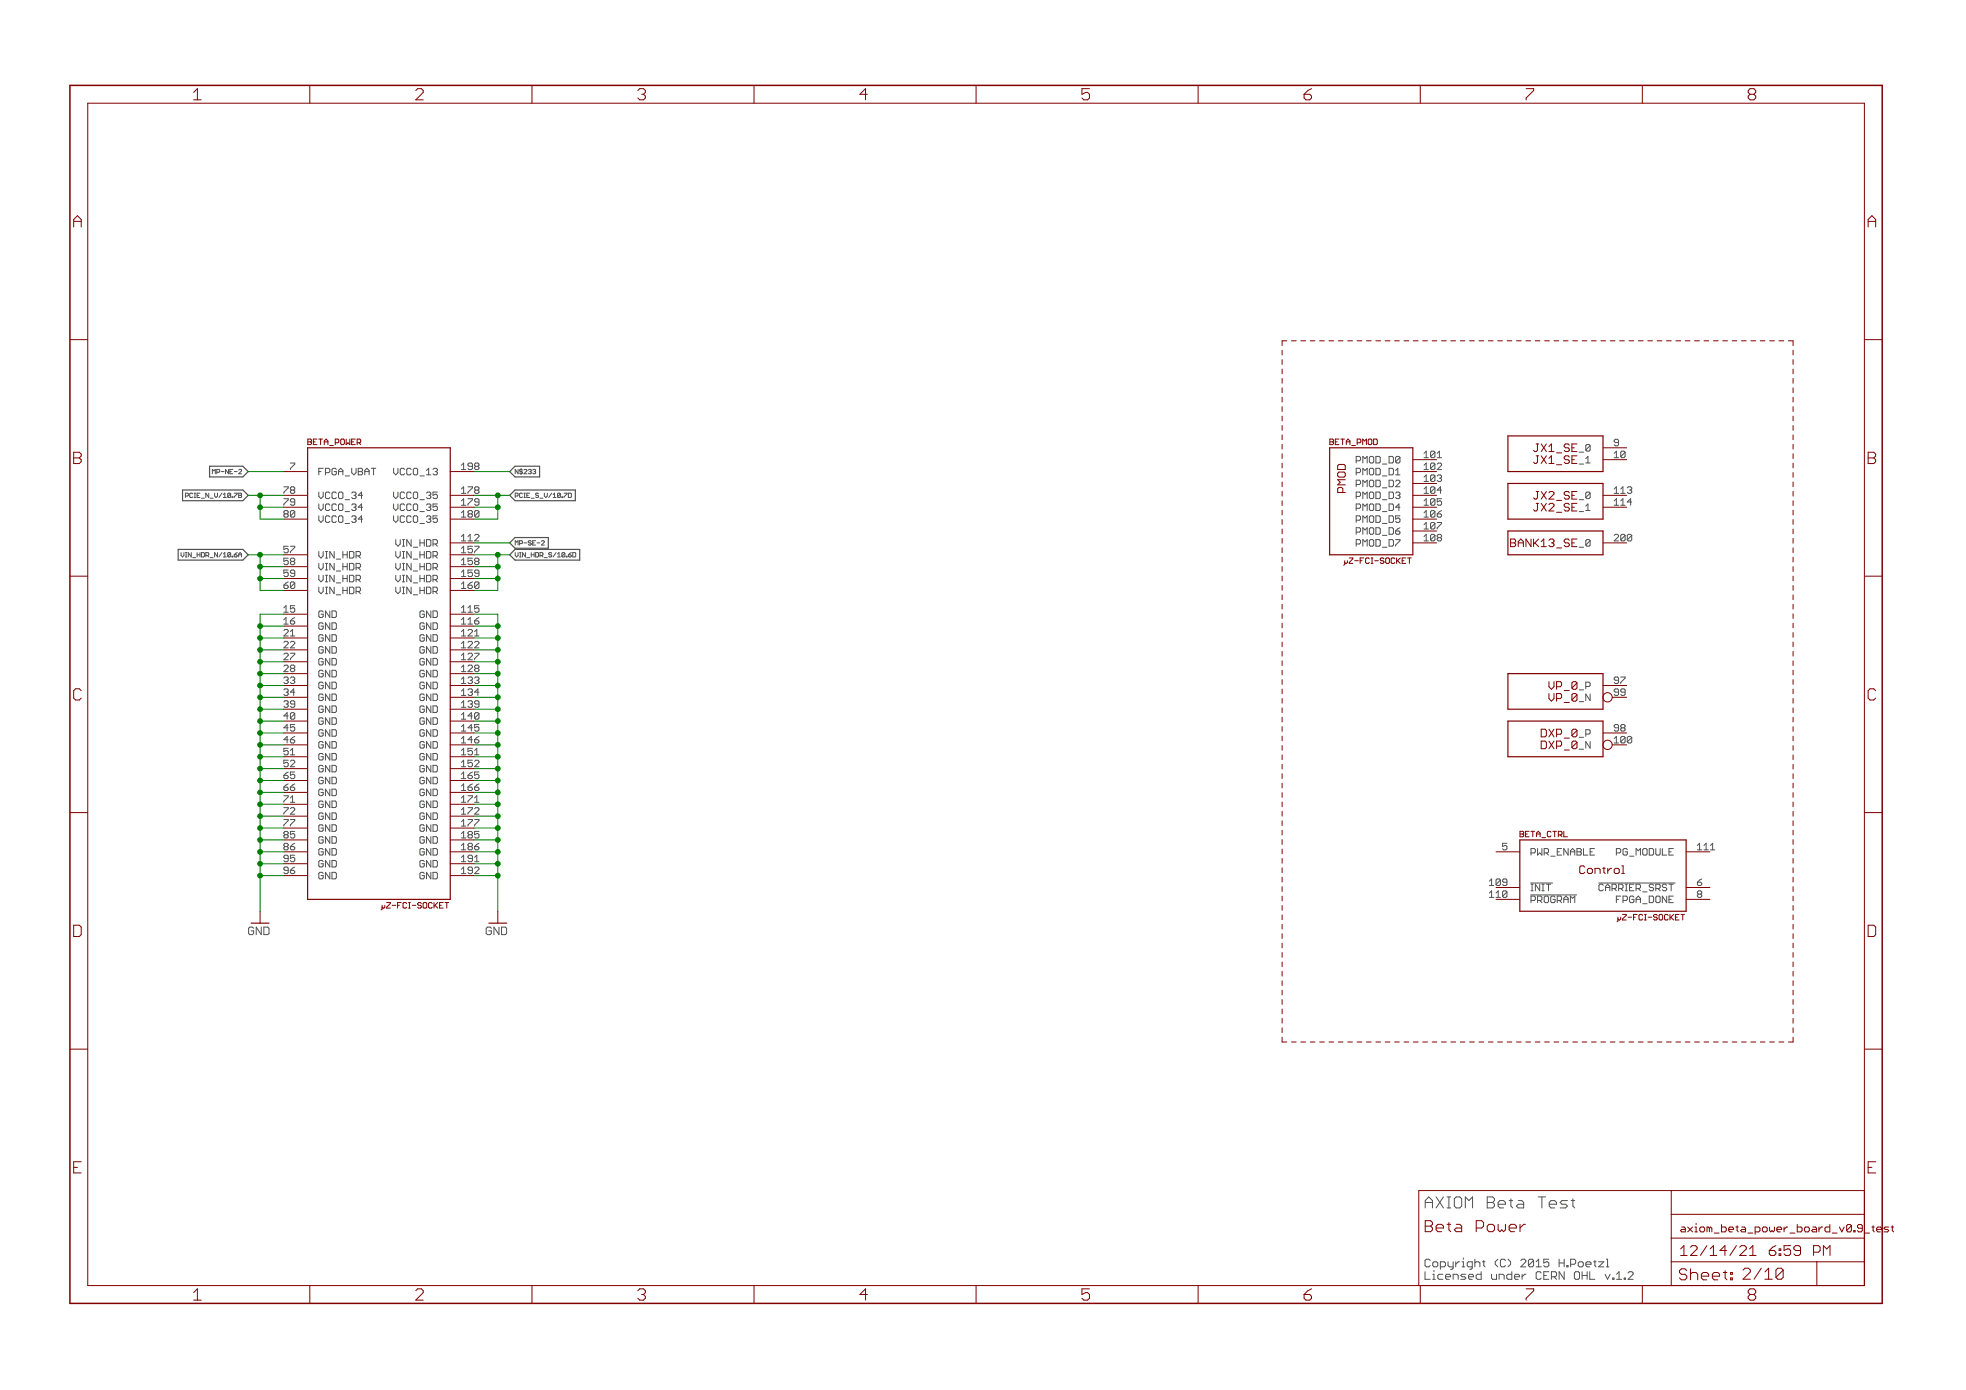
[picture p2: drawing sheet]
<svg xmlns="http://www.w3.org/2000/svg" width="420mm" height="297mm" viewBox="0 0 420 297" stroke-linecap="round" stroke-linejoin="round" font-family="sans-serif">
<g fill="none" stroke="#505050" stroke-width=".21">
<path d="M289.8 98.5h.7M290.5 97.5h-.7v1.4M45.7 100.6l-.3-.3v.9M79.4 100.1h.9M116.2 115.5l.1 .3-.6 .7h.6M289.8 116.2h.7M289.8 113.7h.7M289.8 111.2h.7M289.8 108.6h.7M289.8 106.1h.7M289.8 103.5h.7M289.8 101h.7"/>
<path d="M290.5 100.1h-.7v1.4M290.5 102.6h-.7v1.4M290.5 105.2h-.7v1.4M290.5 107.7h-.7v1.4M290.5 110.2h-.7v1.4M290.5 112.8h-.7v1.4M290.5 115.3h-.7v1.4M327.1 188.7h4.7M327.1 191.2h9.9M339.8 181.3h1M339.8 182.7h1M341.7 188.7h16.3"/>
<path d="M341.9 189l-.2 .2v.9l.2 .3M345.4 182.3h.7M345.4 192.2h.5M346.1 181.3h-.7v1.4M346.4 191.5h-1v1.4M348.2 271.8h.5l.3 .2v.3l-1.1 1.1h1.1"/>
</g>
<path d="M44.8 99.6h7.1l1.1 1.2-1.1 1.1h-7.1zM38.1 117.4h13.8l1.1 1.2-1.1 1.1h-13.8zM39 104.7h12.9l1.1 1.2-1.1 1.1h-12.9zM108.9 118.6l1.2-1.2h13.8v2.3h-13.8zM108.9 116l1.2-1.1h7.1v2.3h-7.1zM108.9 105.9l1.2-1.2h12.9v2.3h-12.9zM108.9 100.8l1.2-1.2h5.2v2.3h-5.2z" fill="none" stroke="#505050" stroke-width=".25"/>
<g fill="none" stroke="#800000" stroke-width=".21">
<path d="M66.2 18.2v3.9M113.7 18.2v3.9M161.1 18.2v3.9M208.6 18.2v3.9M256.1 18.2v3.9M303.5 18.2v3.9M351 18.2v3.9M18.8 22.1h379.6v252.6h-379.6zM14.9 72.6h3.9M274 74.8v1.1M274 76.9v1M274 78.9v1"/>
<path d="M275 72.8h-1v1.1M276 72.8h1M278 72.8h1M280 72.8h1M282 72.8h1M284 72.8h1M286 72.8h1M288 72.8h1M290 72.8h1M292 72.8h1M294 72.8h1M296 72.8h1.1"/>
<path d="M298 72.8h1M300.1 72.8h1M302 72.8h1.1M304.1 72.8h1M306.1 72.8h1M308.1 72.8h1M310.1 72.8h1M312.1 72.8h1M314.1 72.8h1M316.1 72.8h1M318.1 72.8h1M320.1 72.8h1"/>
<path d="M322.1 72.8h1M324.1 72.8h1M326.1 72.8h1M328.1 72.8h1M330.1 72.8h1M332.1 72.8h1M334.1 72.8h1M336.1 72.8h1M338.1 72.8h1M340.1 72.8h1M342.1 72.8h1M344.1 72.8h1"/>
<path d="M346.1 72.8h1M348.1 72.8h1M350.1 72.8h1.1M352.1 72.8h1M354.2 72.8h1M356.2 72.8h1M358.2 72.8h1M360.2 72.8h1M362.2 72.8h1M364.2 72.8h1M366.2 72.8h1M368.2 72.8h1"/>
<path d="M370.2 72.8h1M372.2 72.8h1M374.2 72.8h1M376.2 72.8h1M378.2 72.8h1M380.2 72.8h1M382.2 72.8h1v1.1M383.2 74.8v1.1M383.2 76.9v1M383.2 78.9v1M398.4 72.6h3.9M76.7 94.6l.4 .4"/>
<path d="M76.9 93.8l.2 .2v.4l-.2 .2M274 80.9v1M274 82.9v1M274 84.9v1M274 86.9v1M274 88.9v1M274 90.9v1M274 92.9v1.1M274 95v1M274 97v1M274 99v1M294.2 93.8l.1 .2v.8l-.1 .2"/>
<path d="M301.9 98.2h5.1M342.6 98.2h5M342.6 95.7h5M383.2 80.9v1M383.2 82.9v1M383.2 84.9v1M383.2 86.9v1M383.2 88.9v1M383.2 90.9v1M383.2 92.9v1.1M383.2 95v1M383.2 97v1"/>
<path d="M383.2 99v1M60.7 105.9h5M60.7 108.4h5M60.7 110.9h5M60.7 100.8h5M60.7 118.6h5M96.2 105.9h5.1M96.2 108.4h5.1M96.2 110.9h5.1M96.2 100.8h5.1M96.2 118.6h5.1M96.2 116h5.1"/>
<path d="M274 101v1M274 103v1M274 105v1M274 107v1M274 109v1M274 111v1.1M274 113.1v1M274 115.1v1M274 117.1v1M274 119.1v1M301.9 105.9h5.1M301.9 108.4h5.1"/>
<path d="M301.9 110.9h5.1M301.9 100.8h5.1M301.9 116h5.1M301.9 113.5h5.1M301.9 103.3h5.1M322.8 116h.9M323.7 115.2h-.9v1.6h.9M342.6 105.9h5M342.6 108.4h5M342.6 116h5M383.2 101v1M383.2 103v1"/>
<path d="M383.2 105v1M383.2 107v1M383.2 109v1M383.2 111v1.1M383.2 113.1v1M383.2 115.1v1M383.2 117.1v1M383.2 119.1v1M14.9 123.1h3.9M60.7 131.3h5M60.7 133.8h5M60.7 136.3h5"/>
<path d="M60.7 138.9h5M60.7 121.1h5M60.7 123.6h5M60.7 126.2h5M96.2 131.3h5.1M96.2 133.8h5.1M96.2 136.3h5.1M96.2 138.9h5.1M96.2 121.1h5.1M96.2 123.6h5.1M96.2 126.2h5.1M274 121.1v1"/>
<path d="M274 123.1v1M274 125.1v1M274 127.1v1M274 129.1v1.1M274 131.2v1M274 133.2v1M274 135.2v1M274 137.2v1M274 139.2v1M287.4 120.6l-.2 .2M383.2 121.1v1M383.2 123.1v1"/>
<path d="M383.2 125.1v1M383.2 127.1v1M383.2 129.1v1.1M383.2 131.2v1M383.2 133.2v1M383.2 135.2v1M383.2 137.2v1M383.2 139.2v1M398.4 123.1h3.9M60.7 141.4h5M60.7 144h5M60.7 146.5h5"/>
<path d="M60.7 149h5M60.7 151.6h5M60.7 154.1h5M60.7 156.6h5M60.7 159.2h5M96.2 141.4h5.1M96.2 144h5.1M96.2 146.5h5.1M96.2 149h5.1M96.2 151.6h5.1M96.2 154.1h5.1M96.2 156.6h5.1"/>
<path d="M96.2 159.2h5.1M274 141.2v1M274 143.2v1M274 145.2v1M274 147.3v1M274 149.3v1M274 151.3v1M274 153.3v1M274 155.3v1M274 157.3v1M274 159.3v1M342.6 146.5h5"/>
<path d="M342.6 156.6h5M383.2 141.2v1M383.2 143.2v1M383.2 145.2v1M383.2 147.3v1M383.2 149.3v1M383.2 151.3v1M383.2 153.3v1M383.2 155.3v1M383.2 157.3v1M383.2 159.3v1M14.9 173.7h3.9"/>
<path d="M60.7 161.7h5M60.7 164.3h5M60.7 166.8h5M60.7 169.3h5M60.7 171.9h5M60.7 174.4h5M60.7 177h5M60.7 179.5h5M96.2 161.7h5.1M96.2 164.3h5.1M96.2 166.8h5.1M96.2 169.3h5.1"/>
<path d="M96.2 171.9h5.1M96.2 174.4h5.1M96.2 177h5.1M96.2 179.5h5.1M274 161.3v1M274 163.3v1M274 165.4v1M274 167.4v1M274 169.4v1M274 171.4v1M274 173.4v1M274 175.4v1"/>
<path d="M274 177.4v1M274 179.4v1M334.2 178.8h.8M383.2 161.3v1M383.2 163.3v1M383.2 165.4v1M383.2 167.4v1M383.2 169.4v1M383.2 171.4v1M383.2 173.4v1M383.2 175.4v1M383.2 177.4v1"/>
<path d="M383.2 179.4v1M398.4 173.7h3.9M55.6 194.7v2.6M60.7 182h5M60.7 184.6h5M60.7 187.1h5M81.7 194.2l-.3 .2M96.2 182h5.1M96.2 184.6h5.1M96.2 187.1h5.1M106.4 194.7v2.6M274 181.4v1.1"/>
<path d="M274 183.5v1M274 185.5v1M274 187.5v1M274 189.5v1M274 191.5v1M274 193.5v1M274 195.5v1M274 197.5v1M274 199.5v1.1M319.7 189.7h5.1M319.7 182h5.1M319.7 192.2h5.1"/>
<path d="M345.8 196.8l-.2 .2M360.3 189.7h5.1M360.3 182h5.1M360.3 192.2h5.1M383.2 181.4v1.1M383.2 183.5v1M383.2 185.5v1M383.2 187.5v1M383.2 189.5v1M383.2 191.5v1M383.2 193.5v1M383.2 195.5v1"/>
<path d="M383.2 197.5v1M383.2 199.5v1.1M274 201.5v1.1M274 203.6v1M274 205.6v1M274 207.6v1M274 209.6v1M274 211.6v1M274 213.6v1M274 215.6v1M274 217.6v1.1M274 219.6v1.1"/>
<path d="M383.2 201.5v1.1M383.2 203.6v1M383.2 205.6v1M383.2 207.6v1M383.2 209.6v1M383.2 211.6v1M383.2 213.6v1M383.2 215.6v1M383.2 217.6v1.1M383.2 219.6v1.1M14.9 224.2h3.9M274 221.7v1h1"/>
<path d="M276 222.7h1M278 222.7h1M280 222.7h1M282 222.7h1M284 222.7h1M286 222.7h1M288 222.7h1M290 222.7h1M292 222.7h1M294 222.7h1M296 222.7h1.1M298 222.7h1"/>
<path d="M300.1 222.7h1M302 222.7h1.1M304.1 222.7h1M306.1 222.7h1M308.1 222.7h1M310.1 222.7h1M312.1 222.7h1M314.1 222.7h1M316.1 222.7h1M318.1 222.7h1M320.1 222.7h1M322.1 222.7h1"/>
<path d="M324.1 222.7h1M326.1 222.7h1M328.1 222.7h1M330.1 222.7h1M332.1 222.7h1M334.1 222.7h1M336.1 222.7h1M338.1 222.7h1M340.1 222.7h1M342.1 222.7h1M344.1 222.7h1M346.1 222.7h1"/>
<path d="M348.1 222.7h1M350.1 222.7h1.1M352.1 222.7h1M354.2 222.7h1M356.2 222.7h1M358.2 222.7h1M360.2 222.7h1M362.2 222.7h1M364.2 222.7h1M366.2 222.7h1M368.2 222.7h1M370.2 222.7h1"/>
<path d="M372.2 222.7h1M374.2 222.7h1M376.2 222.7h1M378.2 222.7h1M380.2 222.7h1M383.2 221.7v1h-1M398.4 224.2h3.9M357.2 254.4v20.3M357.2 259.5h41.2M398.4 254.4h-95.2v20.3M66.2 274.7v3.8M113.7 274.7v3.8"/>
<path d="M161.1 274.7v3.8M208.6 274.7v3.8M256.1 274.7v3.8M303.5 274.7v3.8M351 274.7v3.8M357.2 269.6h41.2M357.2 264.6h41.2M388.3 269.6v5.1"/>
<circle cx="343.6" cy="149" r=".99"/>
<circle cx="343.6" cy="159.2" r=".99"/>
</g>
<path d="M65.7 95.7h30.5v96.5h-30.5zM284.2 95.7h17.7v22.9h-17.7zM322.3 93.2h20.3v7.6h-20.3zM322.3 113.5h20.3v5.1h-20.3zM322.3 103.3h20.3v7.6h-20.3zM322.3 144h20.3v7.6h-20.3zM322.3 154.1h20.3v7.6h-20.3zM324.8 179.5h35.5v15.2h-35.5z" fill="none" stroke="#800000" stroke-width=".25"/>
<path d="M14.9 18.2h387.4v260.3h-387.4z" fill="none" stroke="#800000" stroke-width=".32"/>
<g fill="none" stroke="#008000" stroke-width=".21">
<path d="M53 118.6h7.7M53 105.9h7.7M53 100.8h7.7M55.6 105.9v5h5.1M55.6 118.6v7.6h5.1M55.6 108.4h5.1M101.3 118.6h7.6M101.3 116h7.6M101.3 105.9h7.6M101.3 108.4h5.1M101.3 100.8h7.6M106.4 105.9v5h-5.1"/>
<path d="M106.4 118.6v7.6h-5.1M55.6 138.9h5.1M55.6 136.3h5.1M55.6 133.8h5.1M55.6 123.6h5.1M55.6 121.1h5.1M60.7 131.3h-5.1v63.4M101.3 131.3h5.1v63.4M101.3 138.9h5.1M101.3 136.3h5.1M101.3 133.8h5.1M101.3 123.6h5.1"/>
<path d="M101.3 121.1h5.1M55.6 159.2h5.1M55.6 156.6h5.1M55.6 154.1h5.1M55.6 151.6h5.1M55.6 149h5.1M55.6 146.5h5.1M55.6 144h5.1M55.6 141.4h5.1M101.3 159.2h5.1M101.3 156.6h5.1M101.3 154.1h5.1"/>
<path d="M101.3 151.6h5.1M101.3 149h5.1M101.3 146.5h5.1M101.3 144h5.1M101.3 141.4h5.1M55.6 179.5h5.1M55.6 177h5.1M55.6 174.4h5.1M55.6 171.9h5.1M55.6 169.3h5.1M55.6 166.8h5.1M55.6 164.3h5.1"/>
<path d="M55.6 161.7h5.1M101.3 179.5h5.1M101.3 177h5.1M101.3 174.4h5.1M101.3 171.9h5.1M101.3 169.3h5.1M101.3 166.8h5.1M101.3 164.3h5.1M101.3 161.7h5.1M55.6 187.1h5.1M55.6 184.6h5.1M55.6 182h5.1"/>
<path d="M101.3 187.1h5.1M101.3 184.6h5.1M101.3 182h5.1"/>
</g>
<g fill="#008000" stroke="#008000" stroke-width=".21">
<circle cx="55.6" cy="187.1" r=".51"/>
<circle cx="55.6" cy="184.6" r=".51"/>
<circle cx="55.6" cy="182" r=".51"/>
<circle cx="55.6" cy="179.5" r=".51"/>
<circle cx="55.6" cy="177" r=".51"/>
<circle cx="55.6" cy="174.4" r=".51"/>
<circle cx="55.6" cy="171.9" r=".51"/>
<circle cx="55.6" cy="169.3" r=".51"/>
<circle cx="55.6" cy="166.8" r=".51"/>
<circle cx="55.6" cy="164.3" r=".51"/>
<circle cx="55.6" cy="161.7" r=".51"/>
<circle cx="55.6" cy="159.2" r=".51"/>
<circle cx="55.6" cy="156.6" r=".51"/>
<circle cx="55.6" cy="154.1" r=".51"/>
<circle cx="55.6" cy="151.6" r=".51"/>
<circle cx="55.6" cy="149" r=".51"/>
<circle cx="55.6" cy="146.5" r=".51"/>
<circle cx="55.6" cy="144" r=".51"/>
<circle cx="55.6" cy="141.4" r=".51"/>
<circle cx="55.6" cy="138.9" r=".51"/>
<circle cx="55.6" cy="136.3" r=".51"/>
<circle cx="55.6" cy="133.8" r=".51"/>
<circle cx="106.4" cy="133.8" r=".51"/>
<circle cx="106.4" cy="136.3" r=".51"/>
<circle cx="106.4" cy="138.9" r=".51"/>
<circle cx="106.4" cy="141.4" r=".51"/>
<circle cx="106.4" cy="144" r=".51"/>
<circle cx="106.4" cy="146.5" r=".51"/>
<circle cx="106.4" cy="149" r=".51"/>
<circle cx="106.4" cy="151.6" r=".51"/>
<circle cx="106.4" cy="154.1" r=".51"/>
<circle cx="106.4" cy="156.6" r=".51"/>
<circle cx="106.4" cy="159.2" r=".51"/>
<circle cx="106.4" cy="161.7" r=".51"/>
<circle cx="106.4" cy="164.3" r=".51"/>
<circle cx="106.4" cy="166.8" r=".51"/>
<circle cx="106.4" cy="169.3" r=".51"/>
<circle cx="106.4" cy="171.9" r=".51"/>
<circle cx="106.4" cy="174.4" r=".51"/>
<circle cx="106.4" cy="177" r=".51"/>
<circle cx="106.4" cy="179.5" r=".51"/>
<circle cx="106.4" cy="182" r=".51"/>
<circle cx="106.4" cy="184.6" r=".51"/>
<circle cx="106.4" cy="187.1" r=".51"/>
<circle cx="106.4" cy="123.6" r=".51"/>
<circle cx="106.4" cy="121.1" r=".51"/>
<circle cx="106.4" cy="118.6" r=".51"/>
<circle cx="55.6" cy="123.6" r=".51"/>
<circle cx="55.6" cy="121.1" r=".51"/>
<circle cx="55.6" cy="118.6" r=".51"/>
<circle cx="55.6" cy="108.4" r=".51"/>
<circle cx="55.6" cy="105.9" r=".51"/>
<circle cx="106.4" cy="108.4" r=".51"/>
<circle cx="106.4" cy="105.9" r=".51"/>
</g>
<g font-size="3.7" fill="#800000">
<text x="41.3" y="21.4">1</text>
<text x="88.7" y="21.4">2</text>
<text x="136.2" y="21.4">3</text>
<text x="183.7" y="21.4">4</text>
<text x="231.1" y="21.4">5</text>
<text x="278.6" y="21.4">6</text>
<text x="326" y="21.4">7</text>
<text x="373.5" y="21.4">8</text>
<text x="15.7" y="48.6">A</text>
<text x="399.1" y="48.6">A</text>
<text x="15.7" y="99.1">B</text>
<text x="399.1" y="99.1">B</text>
<text x="15.7" y="149.7">C</text>
<text x="399.1" y="149.7">C</text>
<text x="15.7" y="200.2">D</text>
<text x="399.1" y="200.2">D</text>
<text x="15.7" y="250.8">E</text>
<text x="399.1" y="250.8">E</text>
<text x="41.3" y="277.9">1</text>
<text x="88.7" y="277.9">2</text>
<text x="136.2" y="277.9">3</text>
<text x="183.7" y="277.9">4</text>
<text x="231.1" y="277.9">5</text>
<text x="278.6" y="277.9">6</text>
<text x="326" y="277.9">7</text>
<text x="373.5" y="277.9">8</text>
</g>
<text font-size="3.6" fill="#505050" x="304.4" y="258.2">AXIOM Beta Test</text>
<g font-size="3.6" fill="#800000">
<text x="304.4" y="263.3">Beta Power</text>
<text x="358.7" y="273.6">Sheet: 2/10</text>
</g>
<g font-size="3.2" fill="#800000">
<text x="359" y="268.4">12/14/21</text>
<text x="376.5" y="268.4">6:59 PM</text>
</g>
<g font-size="2.5" fill="#800000">
<text x="328.4" y="96.6">JX1_SE</text>
<text x="328.4" y="99.1">JX1_SE</text>
<text x="287.5" y="105" transform="rotate(-90 287.5 105)">PMOD</text>
<text x="328.4" y="106.7">JX2_SE</text>
<text x="328.4" y="109.3">JX2_SE</text>
<text x="323.9" y="116.9">BANK13_SE</text>
<text x="331.4" y="147.4">VP_0</text>
<text x="331.4" y="149.9">VP_0</text>
<text x="329.9" y="157.5">DXP_0</text>
<text x="329.9" y="160.1">DXP_0</text>
<text x="337.2" y="186.7">Control</text>
<text x="52.9" y="199.8">GND</text>
<text x="103.7" y="199.8">GND</text>
</g>
<g font-size="2.5" fill="#505050">
<text x="304.4" y="270.8">Copyright (C) 2015 H.Poetzl</text>
<text x="304.4" y="273.5">Licensed under CERN OHL v.1.2</text>
</g>
<g font-size="2.3" fill="#800000">
<text x="359" y="263.3">axiom_beta_power_board_v0.9_</text>
<text x="398.7" y="263.3">tes</text>
<text x="402.9" y="263.3">t</text>
</g>
<g font-size="2.1" fill="#505050">
<text x="344.8" y="95.3">9</text>
<text x="62" y="100.4">7</text>
<text x="68" y="101.5">FPGA_VBAT</text>
<text x="84.7" y="101.5">VCCO_13</text>
<text x="98.5" y="100.4">198</text>
<text x="290.5" y="101.5">PMOD_D1</text>
<text x="290.5" y="99">PMOD_D0</text>
<text x="304.2" y="100.4">102</text>
<text x="304.2" y="97.9">101</text>
<text x="337.5" y="96.5">_0</text>
<text x="337.5" y="99">_1</text>
<text x="344.8" y="97.9">10</text>
<text x="60.7" y="105.5">78</text>
<text x="68" y="106.6">VCCO_34</text>
<text x="84.7" y="106.6">VCCO_35</text>
<text x="98.5" y="105.5">178</text>
<text x="290.5" y="106.6">PMOD_D3</text>
<text x="290.5" y="104.1">PMOD_D2</text>
<text x="304.2" y="105.5">104</text>
<text x="304.2" y="103">103</text>
<text x="337.5" y="106.6">_0</text>
<text x="344.8" y="105.5">113</text>
<text x="60.7" y="110.6">80</text>
<text x="60.7" y="108">79</text>
<text x="68" y="111.7">VCCO_34</text>
<text x="68" y="109.2">VCCO_34</text>
<text x="84.7" y="109.2">VCCO_35</text>
<text x="84.7" y="111.7">VCCO_35</text>
<text x="98.5" y="108">179</text>
<text x="98.5" y="110.6">180</text>
<text x="290.5" y="111.7">PMOD_D5</text>
<text x="290.5" y="109.2">PMOD_D4</text>
<text x="304.2" y="113.1">107</text>
<text x="304.2" y="110.6">106</text>
<text x="304.2" y="108">105</text>
<text x="337.5" y="109.2">_1</text>
<text x="344.8" y="108">114</text>
<text x="60.7" y="118.2">57</text>
<text x="68" y="119.3">VIN_HDR</text>
<text x="84.7" y="119.3">VIN_HDR</text>
<text x="84.7" y="116.8">VIN_HDR</text>
<text x="98.5" y="118.2">157</text>
<text x="98.5" y="115.7">112</text>
<text x="290.5" y="116.8">PMOD_D7</text>
<text x="290.5" y="114.2">PMOD_D6</text>
<text x="304.2" y="115.7">108</text>
<text x="337.5" y="116.8">_0</text>
<text x="344.8" y="115.7">200</text>
<text x="60.7" y="125.8">60</text>
<text x="60.7" y="123.3">59</text>
<text x="60.7" y="120.7">58</text>
<text x="68" y="124.4">VIN_HDR</text>
<text x="68" y="121.9">VIN_HDR</text>
<text x="84.7" y="121.9">VIN_HDR</text>
<text x="84.7" y="124.4">VIN_HDR</text>
<text x="98.5" y="120.7">158</text>
<text x="98.5" y="123.3">159</text>
<text x="98.5" y="125.8">160</text>
<text x="60.7" y="130.9">15</text>
<text x="68" y="126.9">VIN_HDR</text>
<text x="84.7" y="126.9">VIN_HDR</text>
<text x="98.5" y="130.9">115</text>
<text x="60.7" y="133.4">16</text>
<text x="60.7" y="136">21</text>
<text x="68" y="132">GND</text>
<text x="68" y="134.5">GND</text>
<text x="68" y="137.1">GND</text>
<text x="89.9" y="132">GND</text>
<text x="89.9" y="134.5">GND</text>
<text x="89.9" y="137.1">GND</text>
<text x="98.5" y="133.4">116</text>
<text x="98.5" y="136">121</text>
<text x="60.7" y="138.5">22</text>
<text x="60.7" y="141">27</text>
<text x="60.7" y="143.6">28</text>
<text x="68" y="139.6">GND</text>
<text x="68" y="142.2">GND</text>
<text x="89.9" y="139.6">GND</text>
<text x="89.9" y="142.2">GND</text>
<text x="98.5" y="138.5">122</text>
<text x="98.5" y="141">127</text>
<text x="98.5" y="143.6">128</text>
<text x="60.7" y="146.1">33</text>
<text x="60.7" y="148.7">34</text>
<text x="68" y="144.7">GND</text>
<text x="68" y="147.2">GND</text>
<text x="68" y="149.8">GND</text>
<text x="89.9" y="144.7">GND</text>
<text x="89.9" y="147.2">GND</text>
<text x="89.9" y="149.8">GND</text>
<text x="98.5" y="146.1">133</text>
<text x="98.5" y="148.7">134</text>
<text x="344.8" y="146.1">97</text>
<text x="60.7" y="151.2">39</text>
<text x="60.7" y="153.7">40</text>
<text x="68" y="152.3">GND</text>
<text x="68" y="154.9">GND</text>
<text x="89.9" y="152.3">GND</text>
<text x="89.9" y="154.9">GND</text>
<text x="98.5" y="151.2">139</text>
<text x="98.5" y="153.7">140</text>
<text x="60.7" y="156.3">45</text>
<text x="60.7" y="158.8">46</text>
<text x="60.7" y="161.4">51</text>
<text x="68" y="157.4">GND</text>
<text x="68" y="159.9">GND</text>
<text x="89.9" y="157.4">GND</text>
<text x="89.9" y="159.9">GND</text>
<text x="98.5" y="156.3">145</text>
<text x="98.5" y="158.8">146</text>
<text x="98.5" y="161.4">151</text>
<text x="344.8" y="156.3">98</text>
<text x="60.7" y="163.9">52</text>
<text x="60.7" y="166.4">65</text>
<text x="68" y="162.5">GND</text>
<text x="68" y="165">GND</text>
<text x="68" y="167.6">GND</text>
<text x="89.9" y="162.5">GND</text>
<text x="89.9" y="165">GND</text>
<text x="89.9" y="167.6">GND</text>
<text x="98.5" y="163.9">152</text>
<text x="98.5" y="166.4">165</text>
<text x="60.7" y="169">66</text>
<text x="60.7" y="171.5">71</text>
<text x="68" y="170.1">GND</text>
<text x="68" y="172.6">GND</text>
<text x="89.9" y="170.1">GND</text>
<text x="89.9" y="172.6">GND</text>
<text x="98.5" y="169">166</text>
<text x="98.5" y="171.5">171</text>
<text x="60.7" y="174.1">72</text>
<text x="60.7" y="176.6">77</text>
<text x="60.7" y="179.1">85</text>
<text x="68" y="175.2">GND</text>
<text x="68" y="177.7">GND</text>
<text x="89.9" y="175.2">GND</text>
<text x="89.9" y="177.7">GND</text>
<text x="98.5" y="174.1">172</text>
<text x="98.5" y="176.6">177</text>
<text x="98.5" y="179.1">185</text>
<text x="60.7" y="181.7">86</text>
<text x="60.7" y="184.2">95</text>
<text x="68" y="180.3">GND</text>
<text x="68" y="182.8">GND</text>
<text x="68" y="185.3">GND</text>
<text x="89.9" y="180.3">GND</text>
<text x="89.9" y="182.8">GND</text>
<text x="89.9" y="185.3">GND</text>
<text x="98.5" y="181.7">186</text>
<text x="98.5" y="184.2">191</text>
<text x="321.1" y="181.7">5</text>
<text x="327" y="182.8">PWR_ENABLE</text>
<text x="346.3" y="182.8">PG_MODULE</text>
<text x="362.6" y="181.7">111</text>
<text x="60.7" y="186.8">96</text>
<text x="68" y="187.9">GND</text>
<text x="89.9" y="187.9">GND</text>
<text x="98.5" y="186.8">192</text>
<text x="318.5" y="189.3">109</text>
<text x="318.5" y="191.8">110</text>
<text x="327" y="190.4">INIT</text>
<text x="342.4" y="190.4">CARRIER_SRST</text>
<text x="362.6" y="189.3">6</text>
<text x="362.6" y="191.8">8</text>
<text x="327" y="193">PROGRAM</text>
<text x="346.3" y="193">FPGA_DONE</text>
</g>
<g font-size="2.1" fill="#800000">
<text x="337.5" y="149.8">_N</text>
<text x="337.5" y="147.2">_P</text>
<text x="344.8" y="148.7">99</text>
<text x="337.5" y="159.9">_N</text>
<text x="337.5" y="157.4">_P</text>
<text x="344.8" y="158.8">100</text>
</g>
<g font-size="1.8" fill="#800000">
<text x="65.6" y="95.1">BETA_POWER</text>
<text x="284.1" y="95.1">BETA_PMOD</text>
<text x="287.8" y="120.5">µZ-FCI-SOCKET</text>
<text x="324.7" y="178.9">BETA_CTRL</text>
<text x="82.1" y="194.1">µZ-FCI-SOCKET</text>
<text x="346.2" y="196.6">µZ-FCI-SOCKET</text>
</g>
<g font-size="1.4" fill="#505050">
<text x="45.9" y="101.3">MP-NE-2</text>
<text x="110" y="101.3">N$233</text>
<text x="39.9" y="106.4">PCIE_N_V/10.7B</text>
<text x="110" y="106.4">PCIE_S_V/10.7D</text>
<text x="39.1" y="119.1">VIN_HDR_N/10.6A</text>
<text x="110" y="119.1">VIN_HDR_S/10.6D</text>
<text x="110" y="116.5">MP-SE-2</text>
</g>
</svg>
